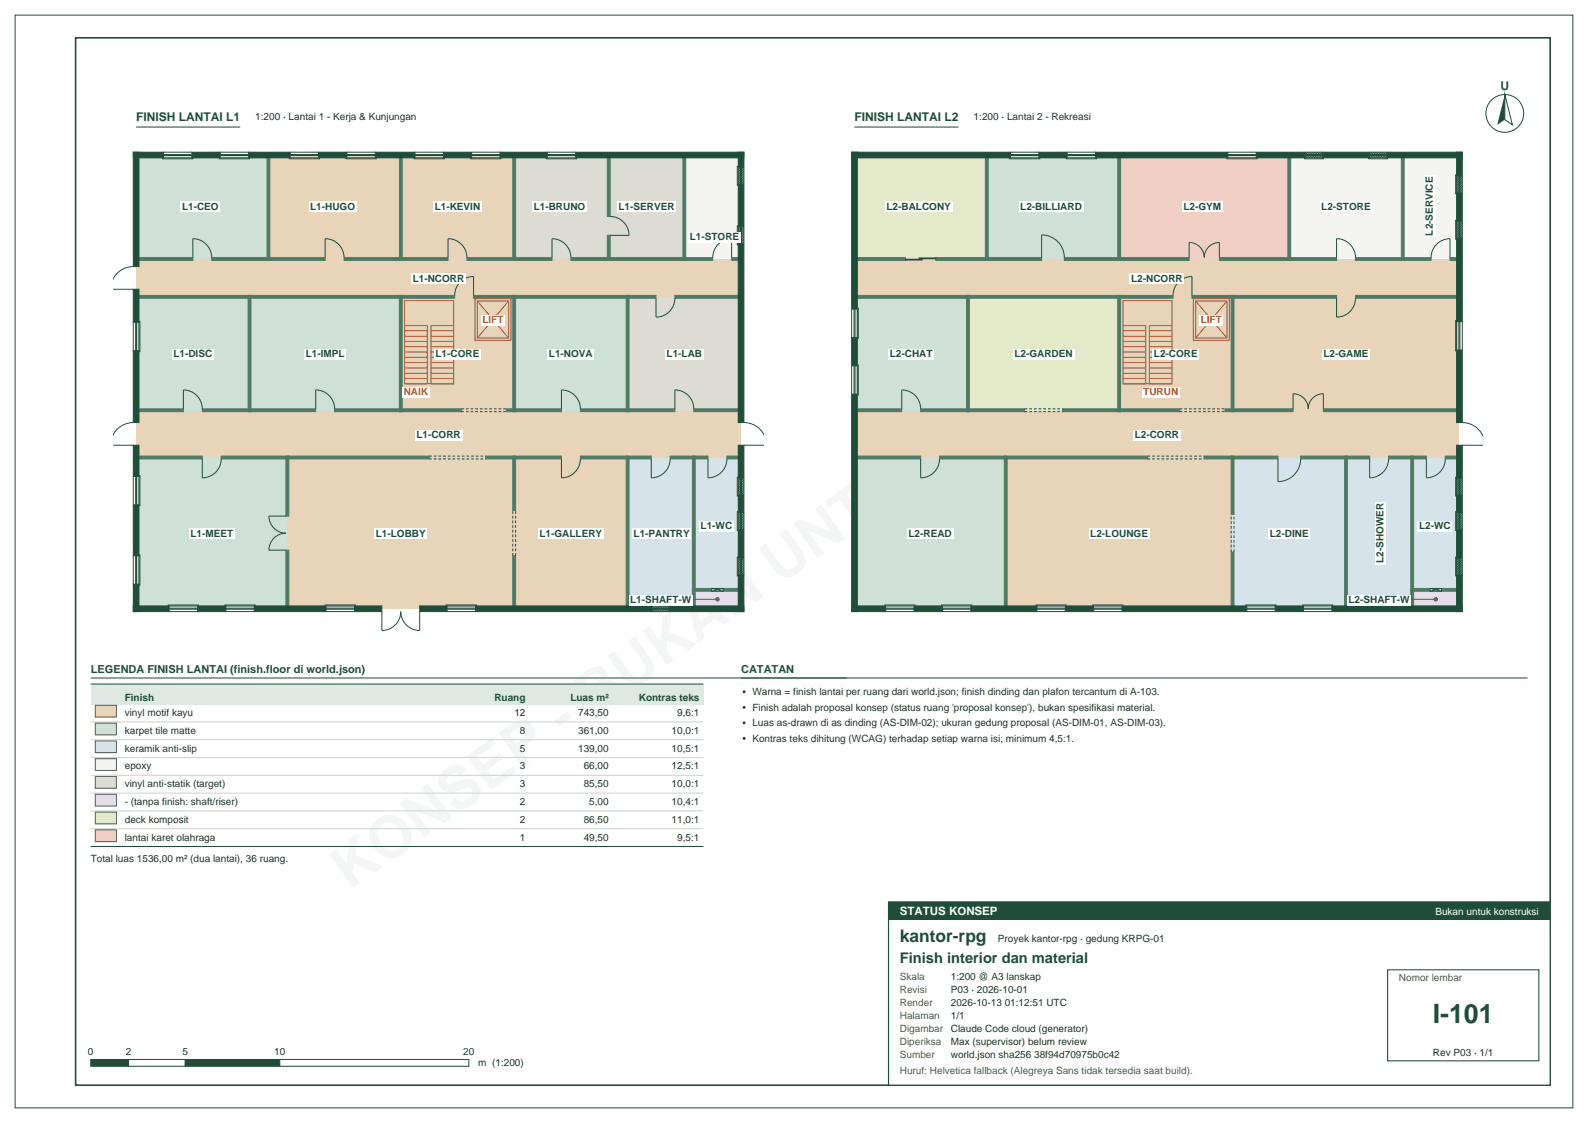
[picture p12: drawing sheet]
<svg xmlns="http://www.w3.org/2000/svg" width="420mm" height="297mm" viewBox="0 0 420 297" stroke-linecap="round" stroke-linejoin="round" font-family="sans-serif">
<path d="M36 121h40v40h-40z" fill-rule="evenodd" fill="#cfe0d6"/>
<g fill="#e8d5b9">
<path d="M76 121h60v40h-60z" fill-rule="evenodd"/>
<path d="M136 121h30v40h-30z" fill-rule="evenodd"/>
</g>
<g fill="#d6e3ea">
<path d="M166 121h17.5v40h-17.5z" fill-rule="evenodd"/>
<path d="M183.5 121h12.5v35h-12.5z" fill-rule="evenodd"/>
</g>
<path d="M36 108.5h160v12.5h-160z" fill-rule="evenodd" fill="#e8d5b9"/>
<g fill="#cfe0d6">
<path d="M36 78.5h30v30h-30z" fill-rule="evenodd"/>
<path d="M66 78.5h40v30h-40z" fill-rule="evenodd"/>
</g>
<path d="M106 78.5h30v30h-30z" fill-rule="evenodd" fill="#e8d5b9"/>
<path d="M136 78.5h30v30h-30z" fill-rule="evenodd" fill="#cfe0d6"/>
<path d="M166 78.5h30v30h-30z" fill-rule="evenodd" fill="#dcdcd2"/>
<path d="M36 68.5h160v10h-160z" fill-rule="evenodd" fill="#e8d5b9"/>
<path d="M36 41h35v27.5h-35z" fill-rule="evenodd" fill="#cfe0d6"/>
<g fill="#e8d5b9">
<path d="M71 41h35v27.5h-35z" fill-rule="evenodd"/>
<path d="M106 41h30v27.5h-30z" fill-rule="evenodd"/>
</g>
<g fill="#dcdcd2">
<path d="M136 41h25v27.5h-25z" fill-rule="evenodd"/>
<path d="M161 41h20v27.5h-20z" fill-rule="evenodd"/>
</g>
<path d="M181 41h15v27.5h-15z" fill-rule="evenodd" fill="#f4f4f2"/>
<g fill="#4e7a64" stroke="#4e7a64" stroke-width=".26">
<path d="M35.6 120.6h17.9v.8h-17.9z" fill-rule="evenodd"/>
<path d="M58.5 120.6h55v.8h-55z" fill-rule="evenodd"/>
<path d="M35.6 108.1h12.9v.8h-12.9z" fill-rule="evenodd"/>
<path d="M53.5 108.1h30v.8h-30z" fill-rule="evenodd"/>
<path d="M88.5 108.1h33.5v.8h-33.5z" fill-rule="evenodd"/>
<path d="M153.5 108.1h25v.8h-25z" fill-rule="evenodd"/>
<path d="M35.6 78.1h84.6v.8h-84.6z" fill-rule="evenodd"/>
<path d="M125.3 78.1h48.2v.8h-48.2z" fill-rule="evenodd"/>
<path d="M35.6 68.1h15.4v.8h-15.4z" fill-rule="evenodd"/>
<path d="M56 68.1h30v.8h-30z" fill-rule="evenodd"/>
<path d="M91 68.1h27.5v.8h-27.5z" fill-rule="evenodd"/>
<path d="M151 68.1h37.5v.8h-37.5z" fill-rule="evenodd"/>
<path d="M65.6 78.1h.8v30.8h-.8z" fill-rule="evenodd"/>
<path d="M70.6 40.6h.8v28.3h-.8z" fill-rule="evenodd"/>
<path d="M75.6 145.5h.8v15.9h-.8z" fill-rule="evenodd"/>
<path d="M75.6 120.6h.8v15.9h-.8z" fill-rule="evenodd"/>
<path d="M105.6 78.1h.8v30.8h-.8z" fill-rule="evenodd"/>
<path d="M105.6 40.6h.8v28.3h-.8z" fill-rule="evenodd"/>
<path d="M135.6 78.1h.8v30.8h-.8z" fill-rule="evenodd"/>
<path d="M135.6 40.6h.8v28.3h-.8z" fill-rule="evenodd"/>
<path d="M160.6 40.6h.8v16.6h-.8z" fill-rule="evenodd"/>
<path d="M165.6 120.6h.8v40.8h-.8z" fill-rule="evenodd"/>
<path d="M165.6 78.1h.8v30.8h-.8z" fill-rule="evenodd"/>
<path d="M180.6 40.6h.8v28.3h-.8z" fill-rule="evenodd"/>
<path d="M183.1 120.6h.8v40.8h-.8z" fill-rule="evenodd"/>
</g>
<g fill="#1f4d3a" stroke="#1f4d3a" stroke-width=".26">
<path d="M35.2 160.3h9.6v1.5h-9.6z" fill-rule="evenodd"/>
<path d="M52.2 160.3h7.6v1.5h-7.6z" fill-rule="evenodd"/>
<path d="M67.2 160.3h19.1v1.5h-19.1z" fill-rule="evenodd"/>
<path d="M125.8 160.3h46.7v1.5h-46.7z" fill-rule="evenodd"/>
<path d="M35.2 40.2h8v1.6h-8z" fill-rule="evenodd"/>
<path d="M50.8 40.2h7.4v1.6h-7.4z" fill-rule="evenodd"/>
<path d="M65.8 40.2h11v1.6h-11z" fill-rule="evenodd"/>
<path d="M84.2 40.2h7.5v1.6h-7.5z" fill-rule="evenodd"/>
<path d="M99.3 40.2h10.5v1.6h-10.5z" fill-rule="evenodd"/>
<path d="M117.3 40.2h7.4v1.6h-7.4z" fill-rule="evenodd"/>
<path d="M132.3 40.2h12.5v1.6h-12.5z" fill-rule="evenodd"/>
<path d="M152.2 40.2h44.5v1.6h-44.5z" fill-rule="evenodd"/>
<path d="M35.2 154.5h1.5v7.3h-1.5z" fill-rule="evenodd"/>
<path d="M35.2 133.5h1.5v13.5h-1.5z" fill-rule="evenodd"/>
<path d="M35.2 117.8h1.5v8.2h-1.5z" fill-rule="evenodd"/>
<path d="M35.2 92.8h1.5v19h-1.5z" fill-rule="evenodd"/>
<path d="M35.2 76.5h1.5v8.8h-1.5z" fill-rule="evenodd"/>
<path d="M35.2 40.2h1.5v30.3h-1.5z" fill-rule="evenodd"/>
<path d="M195.3 64.5h1.4v47.3h-1.4z" fill-rule="evenodd"/>
<path d="M195.3 40.2h1.4v4h-1.4z" fill-rule="evenodd"/>
</g>
<g fill="none" stroke="#1f4d3a" stroke-width=".26">
<path d="M43 41.8v.2h8v-.2M43.2 41.8h7.6M43.2 40.2h7.6M43.2 41.1h7.6M43.2 40.9h7.6M58 41.8v.2h8v-.2M58.2 41.8h7.6M58.2 40.2h7.6M58.2 41.1h7.6M58.2 40.9h7.6M76.5 41.8v.2h8v-.2M76.8 41.8h7.4"/>
<path d="M76.8 40.2h7.4M76.8 41.1h7.4M76.8 40.9h7.4M91.5 41.8v.2h8v-.2M91.7 41.8h7.6M91.7 40.2h7.6M91.7 41.1h7.6M91.7 40.9h7.6M109.5 41.8v.2h8v-.2M109.8 41.8h7.5M109.8 40.2h7.5M109.8 41.1h7.5"/>
<path d="M109.8 40.9h7.5M124.5 41.8v.2h8v-.2M124.7 41.8h7.6M124.7 40.2h7.6M124.7 41.1h7.6M124.7 40.9h7.6M144.5 41.8v.2h8v-.2M144.8 41.8h7.4M144.8 40.2h7.4M144.8 41.1h7.4M144.8 40.9h7.4M195.3 44h-.3v5h.3"/>
<path d="M195.3 44.2v4.5M195.5 44.2l-.2 .3M195.9 44.2v4.5M195.9 44.2l-.6 .7M196.1 44.2v4.5M196.4 44.2l-1.1 1.2M196.7 44.2v4.5M196.7 44.3l-1.4 1.5M196.7 44.8l-1.4 1.5M196.7 45.2l-1.4 1.5M196.7 45.7l-1.4 1.5M196.7 46.1l-1.4 1.5"/>
<path d="M196.7 46.6l-1.4 1.5M196.7 47l-1.4 1.5M29.9 76.5h5.3M35.2 70.5a6 6 0 0 0-5.3 3.2M51 68.1v-5a5 5 0 0 1 5 5M35.2 85.3v7.5M35.9 85.3v7.5M36.1 85.3v7.5M36.7 85h.3v8h-.3M36.7 85.3v7.5M29.9 117.8h5.3M35.2 111.8a6 6 0 0 0-5.3 3.1"/>
<path d="M48.5 108.1v-5a5 5 0 0 1 5 5M35.2 126v7.5M35.9 126v7.5M36.1 126v7.5M36.7 125.7h.3v8.1h-.3M36.7 126v7.5M53.5 121.4v5a5 5 0 0 0 5-5M75.6 136.5h-4.5a4.5 4.5 0 0 0 4.5 4.5 4.5 4.5 0 0 0-4.5 4.5h4.5M35.2 147v7.5M35.9 147v7.5M36.1 147v7.5M36.7 146.8h.3v8h-.3"/>
<path d="M36.7 147v7.5M44.5 160.3v-.3h8v.3M44.8 161.8h7.4M44.8 160.3h7.4M44.8 161.1h7.4M44.8 160.9h7.4M59.5 160.3v-.3h8v.3M59.8 161.8h7.4M59.8 160.3h7.4M59.8 161.1h7.4M59.8 160.9h7.4"/>
</g>
<g fill="#fff">
<path d="M50 139.8h12v2.8h-12z" fill-rule="evenodd"/>
<path d="M45.5 92.3h11v2.8h-11z" fill-rule="evenodd"/>
<path d="M80.5 92.3h11v2.8h-11z" fill-rule="evenodd"/>
<path d="M47.8 53.3h10.4v2.8h-10.4z" fill-rule="evenodd"/>
</g>
<path d="M226 121h40v40h-40z" fill-rule="evenodd" fill="#cfe0d6"/>
<path d="M266 121h60v40h-60z" fill-rule="evenodd" fill="#e8d5b9"/>
<g fill="#d6e3ea">
<path d="M326 121h30v40h-30z" fill-rule="evenodd"/>
<path d="M356 121h17.5v40h-17.5z" fill-rule="evenodd"/>
</g>
<path d="M373.5 156h12.5v5h-12.5z" fill-rule="evenodd" fill="#e6dcef"/>
<path d="M373.5 121h12.5v35h-12.5z" fill-rule="evenodd" fill="#d6e3ea"/>
<path d="M226 108.5h160v12.5h-160z" fill-rule="evenodd" fill="#e8d5b9"/>
<path d="M226 78.5h30v30h-30z" fill-rule="evenodd" fill="#cfe0d6"/>
<path d="M256 78.5h40v30h-40z" fill-rule="evenodd" fill="#e3e9c9"/>
<g fill="#e8d5b9">
<path d="M296 78.5h30v30h-30z" fill-rule="evenodd"/>
<path d="M326 78.5h60v30h-60z" fill-rule="evenodd"/>
<path d="M226 68.5h160v10h-160z" fill-rule="evenodd"/>
</g>
<path d="M226 41h35v27.5h-35z" fill-rule="evenodd" fill="#e3e9c9"/>
<path d="M261 41h35v27.5h-35z" fill-rule="evenodd" fill="#cfe0d6"/>
<path d="M296 41h45v27.5h-45z" fill-rule="evenodd" fill="#f0cfc4"/>
<g fill="#f4f4f2">
<path d="M341 41h30v27.5h-30z" fill-rule="evenodd"/>
<path d="M371 41h15v27.5h-15z" fill-rule="evenodd"/>
</g>
<g fill="#4e7a64" stroke="#4e7a64" stroke-width=".26">
<path d="M373.1 155.6h5.2v.8h-5.2z" fill-rule="evenodd"/>
<path d="M381.3 155.6h5.1v.8h-5.1z" fill-rule="evenodd"/>
<path d="M248.5 120.6h55v.8h-55z" fill-rule="evenodd"/>
<path d="M344 120.6h18.2v.8h-18.2z" fill-rule="evenodd"/>
<path d="M367.3 120.6h9.9v.8h-9.9z" fill-rule="evenodd"/>
<path d="M382.2 120.6h4.2v.8h-4.2z" fill-rule="evenodd"/>
<path d="M243.5 108.1h27.5v.8h-27.5z" fill-rule="evenodd"/>
<path d="M281 108.1h31v.8h-31z" fill-rule="evenodd"/>
<path d="M350 108.1h36.4v.8h-36.4z" fill-rule="evenodd"/>
<path d="M225.6 78.1h84.6v.8h-84.6z" fill-rule="evenodd"/>
<path d="M315.2 78.1h38.3v.8h-38.3z" fill-rule="evenodd"/>
<path d="M358.5 78.1h27.9v.8h-27.9z" fill-rule="evenodd"/>
<path d="M247.5 68.1h28v.8h-28z" fill-rule="evenodd"/>
<path d="M281.5 68.1h33v.8h-33z" fill-rule="evenodd"/>
<path d="M322.5 68.1h31v.8h-31z" fill-rule="evenodd"/>
<path d="M358.5 68.1h20v.8h-20z" fill-rule="evenodd"/>
<path d="M383.5 68.1h2.9v.8h-2.9z" fill-rule="evenodd"/>
<path d="M255.6 78.1h.8v30.8h-.8z" fill-rule="evenodd"/>
<path d="M260.6 40.6h.8v28.3h-.8z" fill-rule="evenodd"/>
<path d="M265.6 120.6h.8v40.8h-.8z" fill-rule="evenodd"/>
<path d="M295.6 78.1h.8v30.8h-.8z" fill-rule="evenodd"/>
<path d="M295.6 40.6h.8v28.3h-.8z" fill-rule="evenodd"/>
<path d="M325.6 78.1h.8v30.8h-.8z" fill-rule="evenodd"/>
<path d="M340.6 40.6h.8v28.3h-.8z" fill-rule="evenodd"/>
<path d="M355.6 120.6h.8v40.8h-.8z" fill-rule="evenodd"/>
<path d="M370.6 40.6h.8v28.3h-.8z" fill-rule="evenodd"/>
<path d="M373.1 120.6h.8v40.8h-.8z" fill-rule="evenodd"/>
</g>
<g fill="#1f4d3a" stroke="#1f4d3a" stroke-width=".26">
<path d="M296.7 160.3h33.1v1.5h-33.1z" fill-rule="evenodd"/>
<path d="M337.3 160.3h7.4v1.5h-7.4z" fill-rule="evenodd"/>
<path d="M352.2 160.3h34.5v1.5h-34.5z" fill-rule="evenodd"/>
<path d="M225.2 40.2h42.1v1.6h-42.1z" fill-rule="evenodd"/>
<path d="M274.8 40.2h7.4v1.6h-7.4z" fill-rule="evenodd"/>
<path d="M289.8 40.2h35v1.6h-35z" fill-rule="evenodd"/>
<path d="M332.2 40.2h13v1.6h-13z" fill-rule="evenodd"/>
<path d="M349.7 40.2h12.5v1.6h-12.5z" fill-rule="evenodd"/>
<path d="M366.7 40.2h20v1.6h-20z" fill-rule="evenodd"/>
<path d="M225.2 104.2h1.6v57.6h-1.6z" fill-rule="evenodd"/>
<path d="M225.2 40.2h1.6v41.6h-1.6z" fill-rule="evenodd"/>
<path d="M385.2 152.1h1.5v9.7h-1.5z" fill-rule="evenodd"/>
<path d="M385.2 140.1h1.5v7.5h-1.5z" fill-rule="evenodd"/>
<path d="M385.2 130.9h1.5v4.7h-1.5z" fill-rule="evenodd"/>
<path d="M385.2 117.8h1.5v8.6h-1.5z" fill-rule="evenodd"/>
<path d="M385.2 92.6h1.5v19.2h-1.5z" fill-rule="evenodd"/>
<path d="M385.2 63h1.5v22.1h-1.5z" fill-rule="evenodd"/>
<path d="M385.2 51h1.5v7.5h-1.5z" fill-rule="evenodd"/>
<path d="M385.2 40.2h1.5v6.3h-1.5z" fill-rule="evenodd"/>
</g>
<path d="M344 121.4a6 6 0 0 1-6 6M362.2 121.4v5a5 5 0 0 0 5.1-5M377.2 121.4v5a5 5 0 0 0 5-5" fill="none" stroke="#1f4d3a" stroke-width=".26"/>
<path d="M378.3 155.6h3v.8h-3z" fill-rule="evenodd" fill="#fff" stroke="#1f4d3a" stroke-width=".26"/>
<g fill="none" stroke="#1f4d3a" stroke-width=".26">
<path d="M267 41.8v.2h8v-.2M267.3 41.8h7.5M267.3 40.2h7.5M267.3 41.1h7.5M267.3 40.9h7.5M282 41.8v.2h8v-.2M282.2 41.8h7.6M282.2 40.2h7.6M282.2 41.1h7.6M282.2 40.9h7.6M324.5 41.8v.2h8v-.2M324.8 41.8h7.4"/>
<path d="M324.8 40.2h7.4M324.8 41.1h7.4M324.8 40.9h7.4M345 41.8v.2h5v-.2M345.2 41.8h4.5M345.2 40.2h4.5M345.2 41.1h4.5M345.2 40.9h4.5M345.5 40.2l-.3 .3M345.9 40.2l-.7 .7M346.4 40.2l-1.2 1.2M346.8 40.2l-1.5 1.6"/>
<path d="M347.3 40.2l-1.5 1.6M347.7 40.2l-1.5 1.6M348.2 40.2l-1.5 1.6M348.6 40.2l-1.5 1.6M349.1 40.2l-1.5 1.6M349.5 40.2l-1.5 1.6M349.7 40.5l-1.2 1.3M349.7 40.9l-.8 .9M349.7 41.4l-.3 .4M362 41.8v.2h5v-.2M362.2 41.8h4.5M362.2 40.2h4.5"/>
<path d="M362.2 41.1h4.5M362.2 40.9h4.5M362.5 40.2l-.3 .3M362.9 40.2l-.7 .7M363.4 40.2l-1.2 1.2M363.8 40.2l-1.5 1.6M364.3 40.2l-1.5 1.6M364.7 40.2l-1.5 1.6M365.2 40.2l-1.5 1.6M365.6 40.2l-1.5 1.6M366.1 40.2l-1.5 1.6M366.5 40.2l-1.5 1.6"/>
<path d="M366.7 40.5l-1.2 1.3M366.7 40.9l-.8 .9M366.7 41.4l-.3 .4M385.2 58.2h-.2v5.1h.2M385.2 46.2h-.2v5h.2M385.2 46.5v4.5M385.2 58.5v4.5M385.5 58.5l-.3 .2M385.5 46.5l-.3 .2M385.9 46.5v4.5M385.9 58.5v4.5M385.9 58.5l-.7 .7"/>
<path d="M385.9 46.5l-.7 .7M386.1 46.5v4.5M386.1 58.5v4.5M386.4 58.5l-1.2 1.1M386.4 46.5l-1.2 1.1M386.7 46.5v4.5M386.7 58.5v4.5M386.7 58.6l-1.5 1.5M386.7 59l-1.5 1.5M386.7 59.5l-1.5 1.5M386.7 59.9l-1.5 1.5M386.7 46.6l-1.5 1.5"/>
<path d="M386.7 47l-1.5 1.5M386.7 47.5l-1.5 1.5M386.7 47.9l-1.5 1.5M386.7 48.4l-1.5 1.5M386.7 48.8l-1.5 1.5M386.7 49.3l-1.5 1.5M386.7 49.7l-1.2 1.3M386.7 50.2l-.8 .8M386.7 50.6l-.3 .4M353.5 78.9v5a5 5 0 0 0 5-5M353.5 68.1v-5a5 5 0 0 1 5 5M378.5 68.1a5 5 0 0 1 5-5v5"/>
<path d="M386.7 60.4l-1.5 1.5M386.7 60.8l-1.5 1.5M386.7 61.3l-1.5 1.5M386.7 61.7l-1.2 1.3M386.7 62.2l-.8 .8M386.7 62.6l-.3 .4M385.2 84.8h-.2v8h.2M385.2 85.1v7.5M385.9 85.1v7.5M386.1 85.1v7.5M386.7 85.1v7.5M342 104.1a4 4 0 0 1 4 4 4 4 0 0 1 4-4v4"/>
<path d="M386.7 111.8a6 6 0 0 1 5.4 3.1M386.7 117.8h5.4M385.2 135.3h-.2v5h.2M385.2 126.2h-.2v5h.2M385.2 126.4v4.5M385.2 135.6v4.5M385.5 135.6l-.3 .2M385.5 126.4l-.3 .3M385.9 126.4v4.5M385.9 135.6v4.5M385.9 135.6l-.7 .6M385.9 126.4l-.7 .7"/>
<path d="M386.1 126.4v4.5M386.1 135.6v4.5M386.4 135.6l-1.2 1.1M386.4 126.4l-1.2 1.2M386.7 126.4v4.5M386.7 135.6v4.5M386.7 135.6l-1.5 1.5M386.7 136.1l-1.5 1.5M386.7 136.5l-1.5 1.5M386.7 137l-1.5 1.5M386.7 137.4l-1.5 1.5M386.7 137.9l-1.5 1.5"/>
<path d="M386.7 138.3l-1.5 1.5M386.7 138.8l-1.2 1.3M386.7 139.2l-.8 .9M386.7 139.7l-.3 .4M386.7 126.5l-1.5 1.5M386.7 127l-1.5 1.5M386.7 127.4l-1.5 1.5M386.7 127.9l-1.5 1.5M386.7 128.3l-1.5 1.5M386.7 128.8l-1.5 1.5M386.7 129.2l-1.5 1.5M386.7 129.7l-1.2 1.2"/>
<path d="M386.7 130.1l-.8 .8M386.7 130.6l-.3 .3M378.3 155.6l3 .8M381.3 155.6l-3 .8M385.2 147.3h-.2v5h.2M385.2 147.6v4.5M385.5 147.6l-.3 .2M385.9 147.6v4.5M385.9 147.6l-.7 .6M386.1 147.6v4.5M386.4 147.6l-1.2 1.1M386.7 147.6v4.5"/>
<path d="M386.7 147.6l-1.5 1.5M386.7 148.1l-1.5 1.5M386.7 148.5l-1.5 1.5M386.7 149l-1.5 1.5M386.7 149.4l-1.5 1.5M386.7 149.9l-1.5 1.5M386.7 150.3l-1.5 1.5M386.7 150.8l-1.2 1.3M386.7 151.2l-.8 .9M386.7 151.7l-.3 .4M344.5 160.3v-.3h8v.3M344.7 161.8h7.5"/>
<path d="M344.7 160.3h7.5M344.7 161.1h7.5M344.7 160.9h7.5"/>
</g>
<g fill="#fff">
<path d="M335.5 139.8h11v2.8h-11z" fill-rule="evenodd"/>
<path d="M363.8 132.7h2.8v16.6h-2.8z" fill-rule="evenodd"/>
<path d="M375 137.8h9v2.8h-9z" fill-rule="evenodd"/>
<path d="M349.7 92.3h12.6v2.8h-12.6z" fill-rule="evenodd"/>
<path d="M349.1 53.3h13.8v2.8h-13.8z" fill-rule="evenodd"/>
<path d="M376.8 46.4h2.8v16.2h-2.8z" fill-rule="evenodd"/>
</g>
<path d="M373.1 158.5h6.7" fill="none" stroke="#5a524b" stroke-width=".26"/>
<circle cx="379.7" cy="158.5" r=".6" fill="#5a524b"/>
<path d="M356.3 157.3h16.9v2.8h-16.9z" fill-rule="evenodd" fill="#fff"/>
<path d="M20 10h390v277h-390z" fill="none" stroke="#1f4d3a" stroke-width=".42"/>
<path d="M4 4h412v289h-412z" fill="none" stroke="#1f4d3a" stroke-width=".26"/>
<path d="M235 238.5h175v48.5h-175z" fill-rule="evenodd" fill="#fff" stroke="#1f4d3a" stroke-width=".32"/>
<path d="M235 238.5h175v4.7h-175z" fill-rule="evenodd" fill="#1f4d3a"/>
<path d="M36 33.6h27.5M226 33.6h27.5M367 256.5h40v24.1h-40z" fill="none" stroke="#1f4d3a" stroke-width=".28"/>
<circle cx="398" cy="30" r="5" fill="none" stroke="#1f4d3a" stroke-width=".26"/>
<path d="M398 25v6.7l-2 1.3z" fill="#1f4d3a"/>
<path d="M398 25l2 8-2-1.3z" fill="#fff" stroke="#1f4d3a" stroke-width=".26"/>
<path d="M24 179.3h200" fill="none" stroke="#1f4d3a" stroke-width=".26"/>
<path d="M24 180.9h162v5.3h-162z" fill-rule="evenodd" fill="#dfe9e3"/>
<path d="M24 190.9h162M24 195.6h162M24 200.3h162M24 205h162M24 209.8h162M24 214.5h162M24 219.2h162M24 223.9h162" fill="none" stroke="#c9d6cf" stroke-width=".26"/>
<path d="M24 180.9h162M24 223.9h162" fill="none" stroke="#1f4d3a" stroke-width=".26"/>
<path d="M25.2 186.5h5.6v3.1h-5.6z" fill-rule="evenodd" fill="#e8d5b9" stroke="#5a524b" stroke-width=".26"/>
<path d="M25.2 191.2h5.6v3.1h-5.6z" fill-rule="evenodd" fill="#cfe0d6" stroke="#5a524b" stroke-width=".26"/>
<path d="M25.2 195.9h5.6v3.2h-5.6z" fill-rule="evenodd" fill="#d6e3ea" stroke="#5a524b" stroke-width=".26"/>
<path d="M25.2 200.7h5.6v3.1h-5.6z" fill-rule="evenodd" fill="#f4f4f2" stroke="#5a524b" stroke-width=".26"/>
<path d="M25.2 205.4h5.6v3.1h-5.6z" fill-rule="evenodd" fill="#dcdcd2" stroke="#5a524b" stroke-width=".26"/>
<path d="M25.2 210.1h5.6v3.1h-5.6z" fill-rule="evenodd" fill="#e6dcef" stroke="#5a524b" stroke-width=".26"/>
<path d="M25.2 214.8h5.6v3.1h-5.6z" fill-rule="evenodd" fill="#e3e9c9" stroke="#5a524b" stroke-width=".26"/>
<path d="M25.2 219.5h5.6v3.1h-5.6z" fill-rule="evenodd" fill="#f0cfc4" stroke="#5a524b" stroke-width=".26"/>
<path d="M196 179.3h208" fill="none" stroke="#1f4d3a" stroke-width=".26"/>
<path d="M24 280.2h10v1.8h-10z" fill-rule="evenodd" fill="#1f4d3a" stroke="#1f4d3a" stroke-width=".26"/>
<path d="M34 280.2h15v1.8h-15z" fill-rule="evenodd" fill="#fff" stroke="#1f4d3a" stroke-width=".26"/>
<path d="M49 280.2h25v1.8h-25z" fill-rule="evenodd" fill="#1f4d3a" stroke="#1f4d3a" stroke-width=".26"/>
<path d="M74 280.2h50v1.8h-50z" fill-rule="evenodd" fill="#fff" stroke="#1f4d3a" stroke-width=".26"/>
<text font-size="15.5" fill="#22302a" x="92.3" y="235.6" transform="rotate(-35 92.3 235.6)">KONSEP - BUKAN UNTUK KONSTRUKSI</text>
<text font-size="7.1" fill="#1f4d3a" x="379" y="270.6">I-101</text>
<text font-size="4.6" fill="#1f4d3a" x="238" y="249.1">kantor-rpg</text>
<text font-size="3.9" fill="#1f4d3a" x="238" y="254.7">Finish interior dan material</text>
<g font-size="3.2" fill="#1f4d3a">
<text x="396.9" y="23.8">U</text>
<text x="36" y="32">FINISH LANTAI L1</text>
<text x="226" y="32">FINISH LANTAI L2</text>
</g>
<text font-size="3" fill="#fff" x="238" y="242">STATUS KONSEP</text>
<g font-size="2.9" fill="#1f4d3a">
<text x="24" y="177.9">LEGENDA FINISH LANTAI (finish.floor di world.json)</text>
<text x="196" y="177.9">CATATAN</text>
</g>
<g font-size="2.6" fill="#22302a">
<text x="67.5" y="31.7">1:200 · Lantai 1 - Kerja &amp; Kunjungan</text>
<text x="257.5" y="31.7">1:200 · Lantai 2 - Rekreasi</text>
<text x="199" y="183.8">Warna = finish lantai per ruang dari world.json; finish dinding dan plafon tercantum di A-103.</text>
<text x="33" y="189.4">vinyl motif kayu</text>
<text x="136.1" y="189.4">12</text>
<text x="152.9" y="189.4">743,50</text>
<text x="179.1" y="189.4">9,6:1</text>
<text x="199" y="187.9">Finish adalah proposal konsep (status ruang 'proposal konsep'), bukan spesifikasi material.</text>
<text x="33" y="194.1">karpet tile matte</text>
<text x="137.5" y="194.1">8</text>
<text x="152.9" y="194.1">361,00</text>
<text x="177.6" y="194.1">10,0:1</text>
<text x="199" y="192">Luas as-drawn di as dinding (AS-DIM-02); ukuran gedung proposal (AS-DIM-01, AS-DIM-03).</text>
<text x="199" y="196.1">Kontras teks dihitung (WCAG) terhadap setiap warna isi; minimum 4,5:1.</text>
<text x="33" y="198.8">keramik anti-slip</text>
<text x="33" y="203.5">epoxy</text>
<text x="137.5" y="198.8">5</text>
<text x="137.5" y="203.5">3</text>
<text x="152.9" y="198.8">139,00</text>
<text x="154.4" y="203.5">66,00</text>
<text x="177.6" y="198.8">10,5:1</text>
<text x="177.6" y="203.5">12,5:1</text>
<text x="33" y="208.2">vinyl anti-statik (target)</text>
<text x="137.5" y="208.2">3</text>
<text x="154.4" y="208.2">85,50</text>
<text x="177.6" y="208.2">10,0:1</text>
<text x="33" y="212.9">- (tanpa finish: shaft/riser)</text>
<text x="137.5" y="212.9">2</text>
<text x="155.9" y="212.9">5,00</text>
<text x="177.6" y="212.9">10,4:1</text>
<text x="33" y="217.6">deck komposit</text>
<text x="137.5" y="217.6">2</text>
<text x="154.4" y="217.6">86,50</text>
<text x="177.6" y="217.6">11,0:1</text>
<text x="24" y="227.9">Total luas 1536,00 m² (dua lantai), 36 ruang.</text>
<text x="33" y="222.3">lantai karet olahraga</text>
<text x="137.5" y="222.3">1</text>
<text x="154.4" y="222.3">49,50</text>
<text x="179.1" y="222.3">9,5:1</text>
<text x="263.9" y="249.1">Proyek kantor-rpg · gedung KRPG-01</text>
<text x="251.5" y="259.1">1:200 @ A3 lanskap</text>
<text x="251.5" y="262.5">P03 · 2026-10-01</text>
<text x="251.5" y="265.9">2026-10-13 01:12:51 UTC</text>
<text x="251.5" y="269.4">1/1</text>
<text x="251.5" y="272.8">Claude Code cloud (generator)</text>
<text x="23.3" y="279">0</text>
<text x="33.3" y="279">2</text>
<text x="48.3" y="279">5</text>
<text x="72.5" y="279">10</text>
<text x="122.5" y="279">20</text>
<text x="126.5" y="281.8">m (1:200)</text>
<text x="251.5" y="276.3">Max (supervisor) belum review</text>
<text x="251.5" y="279.7">world.json sha256 38f94d70975b0c42</text>
<text x="379" y="279.4">Rev P03 · 1/1</text>
</g>
<g font-size="2.6" fill="#1f4d3a">
<text x="48.1" y="55.5">L1-CEO</text>
<text x="82" y="55.5">L1-HUGO</text>
<text x="115" y="55.5">L1-KEVIN</text>
<text x="141.2" y="55.5">L1-BRUNO</text>
<text x="163.6" y="55.5">L1-SERVER</text>
<text x="234.5" y="55.5">L2-BALCONY</text>
<text x="269.8" y="55.5">L2-BILLIARD</text>
<text x="313" y="55.5">L2-GYM</text>
<text x="349.5" y="55.5">L2-STORE</text>
<text x="182.5" y="63.5">L1-STORE</text>
<text x="379" y="62.3" transform="rotate(-90 379 62.3)">L2-SERVICE</text>
<text x="109.2" y="74.5">L1-NCORR</text>
<text x="299.2" y="74.5">L2-NCORR</text>
<text x="45.9" y="94.5">L1-DISC</text>
<text x="80.9" y="94.5">L1-IMPL</text>
<text x="115.2" y="94.5">L1-CORE</text>
<text x="145.2" y="94.5">L1-NOVA</text>
<text x="176.3" y="94.5">L1-LAB</text>
<text x="235.3" y="94.5">L2-CHAT</text>
<text x="268.3" y="94.5">L2-GARDEN</text>
<text x="305.2" y="94.5">L2-CORE</text>
<text x="350" y="94.5">L2-GAME</text>
<text x="110.1" y="116">L1-CORR</text>
<text x="300.1" y="116">L2-CORR</text>
<text x="50.3" y="142">L1-MEET</text>
<text x="99.4" y="142">L1-LOBBY</text>
<text x="142.7" y="142">L1-GALLERY</text>
<text x="167.6" y="142">L1-PANTRY</text>
<text x="185.3" y="140">L1-WC</text>
<text x="240.3" y="142">L2-READ</text>
<text x="288.4" y="142">L2-LOUNGE</text>
<text x="335.9" y="142">L2-DINE</text>
<text x="375.3" y="140">L2-WC</text>
<text x="366" y="148.9" transform="rotate(-90 366 148.9)">L2-SHOWER</text>
<text x="166.7" y="159.5">L1-SHAFT-W</text>
<text x="356.7" y="159.5">L2-SHAFT-W</text>
<text x="33" y="185.5">Finish</text>
<text x="130.8" y="185.5">Ruang</text>
<text x="150.9" y="185.5">Luas m²</text>
<text x="169" y="185.5">Kontras teks</text>
</g>
<g font-size="2.6" fill="#b5532f">
<text x="127.6" y="85.4">LIFT</text>
<text x="317.6" y="85.4">LIFT</text>
<text x="106.8" y="104.5">NAIK</text>
<text x="302.4" y="104.5">TURUN</text>
</g>
<text font-size="2.6" fill="#fff" x="379.6" y="242">Bukan untuk konstruksi</text>
<g font-size="2.6" fill="#5a524b">
<text x="238" y="259.1">Skala</text>
<text x="238" y="262.5">Revisi</text>
<text x="370" y="259.4">Nomor lembar</text>
<text x="238" y="265.9">Render</text>
<text x="238" y="269.4">Halaman</text>
<text x="238" y="272.8">Digambar</text>
<text x="238" y="276.3">Diperiksa</text>
<text x="238" y="279.7">Sumber</text>
<text x="238" y="284.1">Huruf: Helvetica fallback (Alegreya Sans tidak tersedia saat build).</text>
</g>
</svg>
